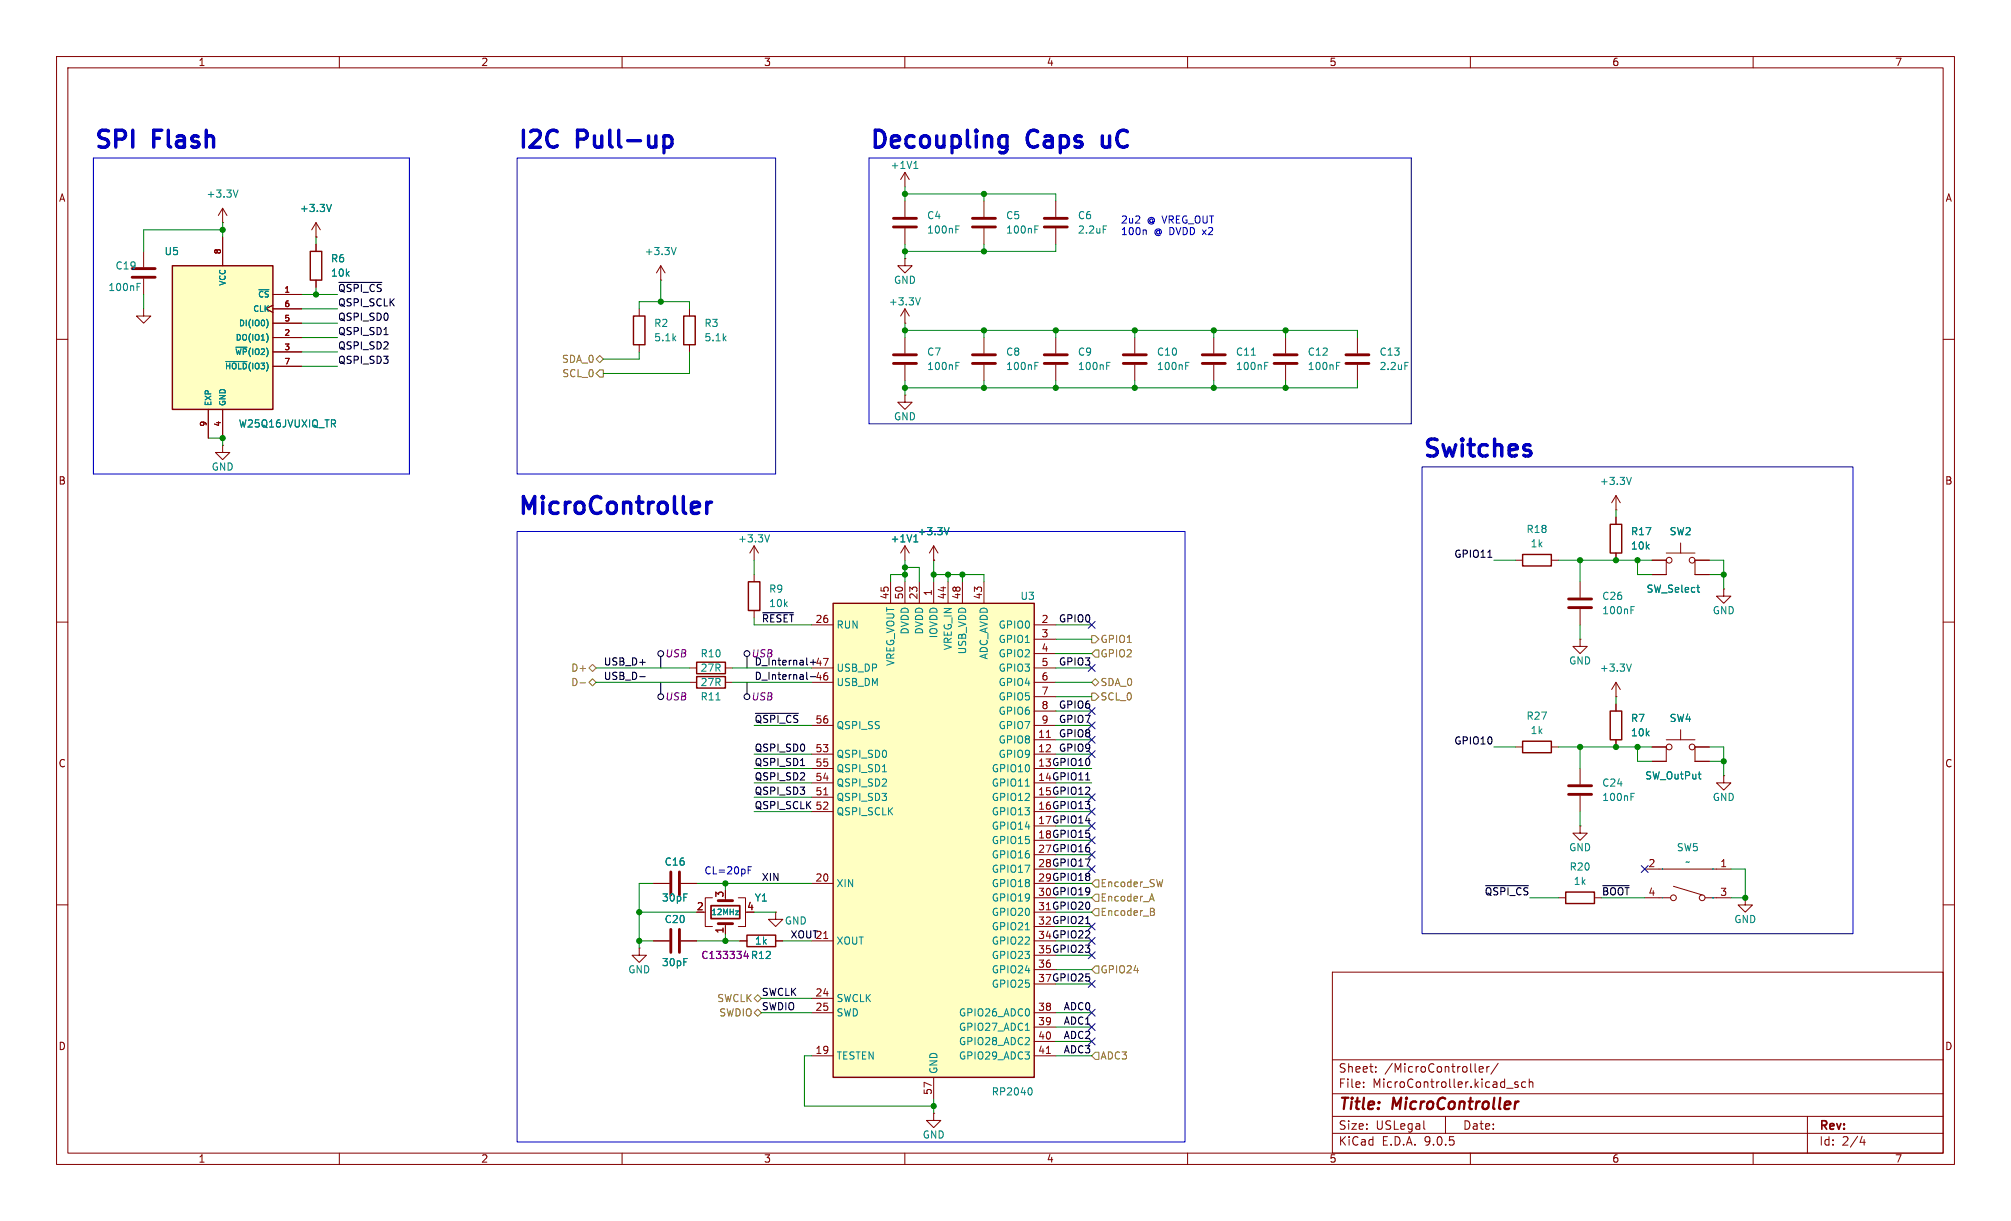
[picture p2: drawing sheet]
<svg xmlns="http://www.w3.org/2000/svg" width="356mm" height="216mm" viewBox="0 0 356 216" stroke-linecap="round" stroke-linejoin="round" font-family="sans-serif">
<path d="M0 0h355.6v215.9h-355.6z" fill="#fff" stroke="#fff" stroke-width=".18"/>
<g fill="none" stroke="#840000" stroke-width=".18">
<path d="M10 10h335.6v195.9h-335.6zM12 12h331.6v191.9h-331.6zM60 10v2M110 10v2M160 10v2M210 10v2M260 10v2M310 10v2M39.4 39.4h.1M39.4 36.8l-.8 1.3M39.4 36.8l.7 1.3M39.4 36.8v2.6"/>
<path d="M55.9 39.4l-.8 1.2M55.9 39.4l.7 1.2M55.9 39.4v2.5M160 30.5v2.5M160 35.6v2.8M160 30.5l-.7 1.3M160 30.5l.8 1.3M186.7 35.6v2.8M25.4 44.5v2.7M25.4 49.3v2.8M55.9 41.9h.1M113 54.6v1.3"/>
<path d="M116.8 49.5h.1M116.8 47l-.7 1.3M116.8 47l.8 1.3M116.8 47v2.5M121.9 54.6v1.3M160 45.7v1.3h1.3l-1.3 1.3-1.3-1.3h1.3M160 45.7h.1M160 57.2h.1M160 40.4v2.8M160 54.6v2.6M160 54.6l-.7 1.3M160 54.6l.8 1.3"/>
<path d="M186.7 40.4v2.8M186.7 59.7v2.8M200.7 59.7v2.8M10 60h2M113 61v1.2M121.9 61v1.2M160 69.9v1.2h1.3l-1.3 1.3-1.3-1.3h1.3M160 69.9h.1M186.7 64.5v2.8M200.7 64.5v2.8M343.6 60h2M133.3 96.5l-.7 1.3"/>
<path d="M133.3 96.5l.8 1.3M133.3 96.5v2.6M160 96.5v2.6M160 96.5l-.7 1.3M160 96.5l.8 1.3M165.1 99.1h.1M165.1 96.5l-.8 1.3M165.1 96.5l.8 1.3M165.1 96.5v2.6M285.7 90.2h.1M285.7 87.6l-.7 1.3M285.7 87.6l.8 1.3"/>
<path d="M285.7 87.6v2.6M10 110h2M121.9 118.1h1.3M128.3 118.1h1.2M133.3 101.6v1.3M133.3 108v1.2M304.8 104.1v1.3h1.3l-1.3 1.3-1.3-1.3h1.3M304.8 104.1h.1M343.6 110h2M121.9 120.7h1.3M128.3 120.7h1.2M268 132.1h1.2"/>
<path d="M274.3 132.1h1.3M292.1 132.1h2.5v2.5h-2.5M294.6 130.8h5.1M297.2 129v1.8M302.3 132.1h-2.6v2.5h2.6M126 158.8h-1.3v5h1.3M130.6 158.8h1.2v5h-1.2M275.6 158.8h1.3M281.9 158.8h1.3M10 160h2M124.5 161.3h.2M128.3 163.3v1.8"/>
<path d="M130.8 166.4h1.3M137.2 161.3v1.3h1.2l-1.2 1.2-1.3-1.2h1.3M137.2 161.3h.1M137.2 166.4h1.2M235.6 171.9h108v32h-108zM343.6 160h2M235.6 197.4h108M235.6 193.4h108M235.6 187.4h108M241.1 192.1v.2M241.1 191.4v.1M243.3 189.4v.2"/>
<path d="M243.3 188.7v.1M251.8 199.6l.2 .1M255.6 197.4v3M260.9 189.5l.2 .1M261.6 189.1l.7-.2-.1-.2-.4-.1-.2 .2v.7h.6M262.9 188.6v1M263.3 188.6l-.2 .1-.2 .2M264.9 188l-1.3 1.9M266.4 192.4h1.2M268.4 191.4l-.3-.1-.3 .2 .1 .2 .5 .2v.3h-.6M269.8 191.4l-.5-.1-.2 .3v.4l.1 .2h.6M270.4 191.4l.2-.1 .4 .1 .1 .9"/>
<path d="M270.4 190.8v1.5M319.6 197.4v6.5M60 203.9v2M110 203.9v2M160 203.9v2M210 203.9v2M235.6 200.4h108M260 203.9v2M310 203.9v2M329.3 200.9l-.4 1.1h.9M329.6 201.5v1"/>
<circle cx="295.1" cy="132.1" r=".51"/>
<circle cx="299.2" cy="132.1" r=".51"/>
</g>
<path d="M268.5 194.8l-.4 .1" fill="none" stroke="#840000" stroke-width=".4"/>
<g fill="none" stroke="#008484" stroke-width=".18">
<path d="M42.1 33.6l-.4 1.3M58.6 36.1l-.4 1.3M161.6 29.8h.7M161.8 28.7l-.1 .1M162 28.5v1.3M169 39.9h.6M195.1 39.9h.6M24.2 50.7h.5M24.2 50.1h.6M119.6 43.8l-.5 1.2M162.7 52.6l-.4 1.3M169 40.6h.4"/>
<path d="M195.7 64.7h.4M195.7 64.1h.6M209.7 64.7h.4M209.7 64.1h.6M136.1 94.6l-.5 1.2M161.6 95.8h.7M162 94.6v1.2M167.8 93.3l-.4 1.3M288.5 84.4l-.5 1.3M126.6 123.8h.7M300.3 136.9h.5M300.7 137.7h.1"/>
<path d="M130.1 161.1h.5l-.5 .6h.5"/>
</g>
<path d="M158 38.6h4.1M184.7 38.6h4M23.4 47.5h4M23.4 49h4M158 40.1h4.1M184.7 40.1h4M184.7 62.7h4M184.7 64.3h4M198.6 62.7h4.1M198.6 64.3h4.1M127 159.3h2.5M127 163.3h2.5" fill="none" stroke="#840000" stroke-width=".51"/>
<path d="M125.7 160.1h5.1v2.3h-5.1z" fill="none" stroke="#840000" stroke-width=".3"/>
<path d="M131.9 168.2l-.3 .9h.8M132.2 168.6v.9" fill="none" stroke="#840084" stroke-width=".18"/>
<path d="M112 55.9h2v5.1h-2zM120.9 55.9h2v5.1h-2zM123.2 119.6h5.1v2.1h-5.1zM123.2 117.1h5.1v2h-5.1zM132.3 102.9h2.1v5.1h-2.1zM269.2 131.1h5.1v2h-5.1zM276.9 157.7h5v2.1h-5zM132.1 165.4h5.1v2h-5.1z" fill="none" stroke="#840000" stroke-width=".25"/>
<path d="M30.5 47h17.8v25.4h-17.8z" fill="#ffffc2"/>
<path d="M30.5 47h17.8v25.4h-17.8zM54.9 44.5h2v5h-2zM284.7 125.7h2.1v5.1h-2.1z" fill="none" stroke="#840000" stroke-width=".25"/>
<g fill="none" stroke="#840000" stroke-width=".18">
<path d="M39.4 41.9v5.1M48.3 54l-1.3 .6 1.3 .6M48.3 52.1h5M48.3 54.6h5M48.3 57.2h5M48.3 59.7h5M55.9 43.2v1.3M55.9 49.5v1.3M36.8 72.4v5.1M39.4 72.4v5.1M48.3 62.2h5M48.3 64.8h5"/>
<path d="M279.4 135.9v2.8M285.7 124.5v1.2M285.7 130.8v1.3M304.8 137.2v1.2h1.3l-1.3 1.3-1.3-1.3h1.3M304.8 137.2h.1M115.6 156.2h2.8M120.4 156.2h2.8M279.4 146.1v1.2h1.3l-1.3 1.3-1.3-1.3h1.3M279.4 146.1h.1M279.4 140.7v2.8M290.8 153.7h15.3M290.8 158.8h4.6"/>
<path d="M295.9 156.7l5.1 1.5M301.5 158.8h4.6M308.6 158.8v1.2h1.3l-1.3 1.3-1.3-1.3h1.3M308.6 158.8h.1M113 167.6v1.3h1.3l-1.3 1.3-1.2-1.3h1.2M113 167.6h.1"/>
<circle cx="295.9" cy="158.8" r=".51"/>
<circle cx="301" cy="158.8" r=".51"/>
</g>
<path d="M45.8 51.2h1.8M47.1 56.5a1.17 1.17 0 0 1 0 1.5M47.3 59.2l.1 .5-.1 .6M39.9 63.9h3.8M41.7 61.4h2M288.4 140.9h.4M288.4 140.3h.6M294 153.7h.1M294 158.7h.1M294 158.7v.1M302.9 153.7h.1M302.9 158.7h.1" fill="none" stroke="#008484" stroke-width=".18"/>
<path d="M277.4 138.9h4M118.6 154.2v4M120.1 154.2v4M277.4 140.5h4" fill="none" stroke="#840000" stroke-width=".51"/>
<path d="M147.3 106.7h35.6v83.8h-35.6z" fill="#ffffc2"/>
<path d="M269.2 98h5.1v2.1h-5.1zM284.7 92.7h2.1v5.1h-2.1zM147.3 106.7h35.6v83.8h-35.6z" fill="none" stroke="#840000" stroke-width=".25"/>
<g fill="none" stroke="#840000" stroke-width=".18">
<path d="M174 35.6v2.8M25.4 54.6v1.3h1.3l-1.3 1.3-1.3-1.3h1.3M39.4 41.9v5.1M48.3 54l-1.3 .6 1.3 .6M48.3 52.1h5M48.3 54.6h5M48.3 57.2h5M48.3 59.7h5M55.9 41.9h.1M55.9 43.2v1.3M55.9 49.5v1.3M160 59.7v2.8"/>
<path d="M174 40.4v2.8M174 59.7v2.8M214.6 59.7v2.8M227.3 59.7v2.8M240 59.7v2.8M36.8 72.4v5.1M39.4 78.7v1.3h1.2l-1.2 1.3-1.3-1.3h1.3M39.4 78.7h.1M39.4 72.4v5.1M48.3 62.2h5M48.3 64.8h5M160 64.5v2.8"/>
<path d="M174 64.5v2.8M214.6 64.5v2.8M227.3 64.5v2.8M240 64.5v2.8M165.1 99.1h.1M268 99.1h1.2M274.3 99.1h1.3M285.7 91.4v1.3M285.7 97.8v1.3M292.1 99.1h2.5v2.5h-2.5M294.6 97.8h5.1M297.2 96v1.8"/>
<path d="M302.3 99.1h-2.6v2.5h2.6M143.5 110.5h3.8M143.5 118.1h3.8M157.5 102.9v3.8M160 102.9v3.8M162.6 102.9v3.8M165.1 102.9v3.8M167.6 102.9v3.8M170.2 102.9v3.8M174 102.9v3.8M182.9 110.5h3.8M182.9 118.1h3.8"/>
<path d="M182.9 113h3.8M182.9 115.6h3.8M279.4 113v1.3h1.3l-1.3 1.3-1.3-1.3h1.3M279.4 113h.1M279.4 102.9v2.8M279.4 107.7v2.8M143.5 120.7h3.8M143.5 128.3h3.8M143.5 133.4h3.8M143.5 135.9h3.8M143.5 138.4h3.8M182.9 120.7h3.8"/>
<path d="M182.9 128.3h3.8M182.9 133.4h3.8M182.9 135.9h3.8M182.9 138.4h3.8M182.9 123.2h3.8M182.9 125.7h3.8M182.9 130.8h3.8M185 130.4h.8M285.7 123.2h.1M285.7 120.7v2.5M285.7 124.5v1.2M285.7 130.8v1.3"/>
<path d="M285.7 120.7l-.7 1.2M285.7 120.7l.8 1.2M292.1 132.1h2.5M292.1 134.6h2.5M299.7 132.1h2.6M299.7 134.6h2.6M115.6 156.2h2.8M120.4 156.2h2.8M143.5 141h3.8M143.5 143.5h3.8M143.5 156.2h3.8M145.7 140.6h.7"/>
<path d="M182.9 141h3.8M182.9 143.5h3.8M182.9 156.2h3.8M182.9 146.1h3.8M182.9 148.6h3.8M182.9 151.1h3.8M182.9 153.7h3.8M182.9 158.8h3.8M115.6 166.4h2.8M120.4 166.4h2.8M128.3 163.8v1.3M130.8 166.4h1.3"/>
<path d="M137.2 166.4h1.2M143.5 166.4h3.8M143.5 176.5h3.8M143.5 179.1h3.8M145.7 166h.7M182.9 166.4h3.8M182.9 179.1h3.8M182.9 161.3h3.8M182.9 163.8h3.8M182.9 168.9h3.8M182.9 171.5h3.8M182.9 174h3.8"/>
<path d="M143.5 186.7h3.8M165.1 196.9v1.2h1.3l-1.3 1.3-1.3-1.3h1.3M165.1 196.9h.1M165.1 190.5v3.8M182.9 186.7h3.8M182.9 181.6h3.8M182.9 184.2h3.8M185 186.3h.8"/>
<circle cx="295.1" cy="99.1" r=".51"/>
<circle cx="299.2" cy="99.1" r=".51"/>
</g>
<g fill="none" stroke="#008484" stroke-width=".18">
<path d="M58.6 36.1l-.4 1.3M183 39.9h.6M45.8 51.2h1.8M47.1 56.5a1.17 1.17 0 0 1 0 1.5M47.3 59.2l.1 .5-.1 .6M183 40.6h.4M39.9 63.9h3.8M41.7 61.4h2M169 64.1h.6M169 64.7h.4M183 64.1h.6M183 64.7h.4"/>
<path d="M221.3 62.8h.7M223.6 64.1h.6M223.6 64.7h.5M236.3 64.1h.6M236.3 64.7h.5M248.4 64.1h.6M161.6 95.8h.7M162 94.6v1.2M167.8 93.3l-.4 1.3M288.4 107.9h.4M288.4 107.3h.6M288.5 117.4l-.5 1.3"/>
<path d="M300.1 103.9h.4M300.3 104.7h.2M156 136.5h.8M181.3 139h.7M300.3 136.9h.5M300.7 137.7h.1M130.1 161.1h.5l-.5 .6h.5M181.3 164.4h.7M181.3 182.2h.7M182.2 192.3a.79 .79 0 0 1 0 1.3"/>
</g>
<g fill="none" stroke="#840000" stroke-width=".51">
<path d="M172 38.6h4M172 40.1h4M158 62.7h4.1M158 64.3h4.1M172 62.7h4M172 64.3h4M212.6 62.7h4.1M212.6 64.3h4.1M225.3 62.7h4.1M225.3 64.3h4.1M238 62.7h4.1M238 64.3h4.1"/>
<path d="M277.4 105.9h4M277.4 107.4h4M118.6 164.3v4.1M120.1 164.3v4.1"/>
</g>
<g fill="none" stroke="#000" stroke-width=".18">
<path d="M59.9 49.9h7.6M67.9 59.2h.7M263.1 98.5h.7M113.1 119.7h1M116.8 116.1v2M132.1 116.1v2M134.8 108.4h5.5M142.6 118.9v1.1l.2 .1M143.3 119.7h1M143.3 117.1h1M116.8 120.7v2M132.1 120.7v2"/>
<path d="M133.6 126.1h7.6M141.6 135.4h.7M192 137.9h.7M262.7 156.6h7.6M283.4 156.6h4.7M192 163.3h.7"/>
<circle cx="116.8" cy="115.6" r=".51"/>
<circle cx="132.1" cy="115.6" r=".51"/>
<circle cx="116.8" cy="123.2" r=".51"/>
<circle cx="132.1" cy="123.2" r=".51"/>
</g>
<g fill="none" stroke="#848400" stroke-width=".18">
<path d="M105.4 63.5l.6-.6 .7 .6-.7 .6zM106 65.4h.7v1.3h-.7l-.6-.7zM104.1 118.1l.7-.6 .6 .6-.6 .6zM193 112.4h.7l.6 .6-.6 .7h-.7zM193.7 114.9h.6v1.3h-.6l-.7-.6zM102.6 120.7h.9M104.1 120.7l.7-.7 .6 .7-.6 .6zM193 122.6h.7l.6 .6-.6 .6h-.7zM193 120.7l.7-.7 .6 .7-.6 .6zM193.7 158.1h.6v1.3h-.6l-.7-.6zM193.7 155.6h.6v1.2h-.6l-.7-.6zM203.4 159h.6"/>
<path d="M203.7 158.1l.4 1.2M205.6 155.5l-.3 1.3M133.3 179.1l.7-.7 .6 .7-.6 .6zM133.3 176.5l.7-.6 .6 .6-.6 .7zM193.7 160.7h.6v1.2h-.6l-.7-.6zM193.7 170.8h.6v1.3h-.6l-.7-.6zM203.4 160.6l.6 .1 .1 .3-.2 .2M203.4 161.2h.5M203.9 161.2l.3 .2-.1 .3-.7 .2M193.7 186.1h.6v1.2h-.6l-.7-.6z"/>
</g>
<path d="M16.5 27.9h55.9v55.9h-55.9zM91.4 27.9h45.8v55.9h-45.8zM153.7 27.9h95.9v47h-95.9zM202.5 40.6l.2 .2v.7M91.4 94h118.1v107.9h-118.1zM251.5 82.6h76.2v82.5h-76.2zM132.3 153.9h.4M132.3 153.3h.6" fill="none" stroke="#0000c2" stroke-width=".18"/>
<g fill="none" stroke="#008400" stroke-width=".18">
<path d="M39.4 39.4v2.5M160 33v2.6M160 34.3h26.7v1.3M174 34.3v1.3M25.4 52.1v2.5M39.4 40.6h-14v3.9M53.3 52.1h6.4M53.3 57.2h6.4M53.3 59.7h6.4M53.3 54.6h6.4M55.9 41.9v1.3M55.9 50.8v1.3"/>
<path d="M113 54.6v-1.3h8.9v1.3M116.8 49.5v3.8M160 43.2v2.5M160 57.2v2.5M160 58.4h80v1.3M174 43.2v1.3M174 58.4v1.3M186.7 43.2v1.3h-26.7M186.7 58.4v1.3M200.7 58.4v1.3M214.6 58.4v1.3M227.3 58.4v1.3"/>
<path d="M36.8 77.5h2.6v1.2M53.3 62.2h6.4M53.3 64.8h6.4M113 62.2v1.3h-6.3M121.9 62.2v3.8h-15.2M160 67.3v2.6M174 67.3v1.3M186.7 67.3v1.3M200.7 67.3v1.3M214.6 67.3v1.3M227.3 67.3v1.3M240 67.3v1.3h-80"/>
<path d="M133.3 99.1v2.5M160 99.1v3.8M165.1 99.1v3.8M264.2 99.1h3.8M275.6 99.1h16.5M279.4 99.1v3.8M285.7 90.2v1.2M289.6 99.1v2.5h2.5M302.3 99.1h2.5v5M105.4 118.1h16.5M129.5 118.1h14M133.3 109.2v1.3h10.2"/>
<path d="M160 101.6h-2.5v1.3M160 100.3h2.6v2.6M165.1 101.6h8.9v1.3M167.6 101.6v1.3M170.2 101.6v1.3M186.7 118.1h6.3M186.7 113h6.3M186.7 115.6h6.3M186.7 110.5h6.3M279.4 110.5v2.5M302.3 101.6h2.5M105.4 120.7h16.5"/>
<path d="M129.5 120.7h14M133.3 128.3h10.2M133.3 138.4h10.2M133.3 133.4h10.2M133.3 135.9h10.2M186.7 120.7h6.3M186.7 123.2h6.3M186.7 130.8h6.3M186.7 125.7h6.3M186.7 128.3h6.3M186.7 138.4h6.3M186.7 133.4h6.3"/>
<path d="M186.7 135.9h6.3M264.2 132.1h3.8M275.6 132.1h16.5M279.4 132.1v3.8M285.7 123.2v1.3M289.6 132.1v2.5h2.5M302.3 132.1h2.5v5.1M302.3 134.6h2.5M115.6 156.2h-2.6v11.4M123.2 156.2h20.3M128.3 156.2v1.3M133.3 141h10.2"/>
<path d="M133.3 143.5h10.2M186.7 141h6.3M186.7 156.2h6.3M186.7 153.7h6.3M186.7 158.8h6.3M186.7 143.5h6.3M186.7 151.1h6.3M186.7 148.6h6.3M186.7 146.1h6.3M270.5 158.8h5.1M279.4 143.5v2.6M283.2 158.8h7.6"/>
<path d="M306.1 153.7h2.5v5.1h-2.5M113 166.4h2.6M113 161.3h10.2M123.2 166.4h7.6M128.3 165.1v1.3M133.3 161.3h3.9M134.6 179.1h8.9M134.6 176.5h8.9M138.4 166.4h5.1M186.7 166.4h6.3M186.7 174h6.3M186.7 168.9h6.3"/>
<path d="M186.7 171.5h6.3M186.7 161.3h6.3M186.7 179.1h6.3M186.7 163.8h6.3M143.5 186.7h-1.3v8.9h22.9M165.1 194.3v2.6M186.7 186.7h6.3M186.7 184.2h6.3M186.7 181.6h6.3"/>
</g>
<g fill="none" stroke="#000084" stroke-width=".18">
<path d="M192.4 109.9l1.2 1.2M192.4 117.5l1.2 1.2M193.6 109.9l-1.2 1.2M193.6 117.5l-1.2 1.2M192.4 127.7l1.2 1.2M192.4 130.2l1.2 1.2M192.4 125.1l1.2 1.2M192.4 132.7l1.2 1.3M193.6 127.7l-1.2 1.2M193.6 130.2l-1.2 1.2M193.6 125.1l-1.2 1.2M193.6 132.7l-1.2 1.3"/>
<path d="M192.4 140.4l1.2 1.2M192.4 142.9l1.2 1.2M192.4 150.5l1.2 1.2M192.4 153.1l1.2 1.2M192.4 148l1.2 1.2M192.4 145.4l1.2 1.3M193.6 140.4l-1.2 1.2M193.6 142.9l-1.2 1.2M193.6 150.5l-1.2 1.2M193.6 153.1l-1.2 1.2M193.6 148l-1.2 1.2M193.6 145.4l-1.2 1.3"/>
<path d="M290.2 153.1l1.2 1.2M291.4 153.1l-1.2 1.2M192.4 163.2l1.2 1.2M192.4 168.3l1.2 1.2M192.4 165.8l1.2 1.2M192.4 178.5l1.2 1.2M192.4 173.4l1.2 1.2M193.6 163.2l-1.2 1.2M193.6 168.3l-1.2 1.2M193.6 165.8l-1.2 1.2M193.6 178.5l-1.2 1.2M193.6 173.4l-1.2 1.2"/>
<path d="M192.4 183.5l1.2 1.3M192.4 181l1.2 1.2M193.6 183.5l-1.2 1.3M193.6 181l-1.2 1.2"/>
</g>
<path d="M117.7 24h.6l.4 .3 .1 .3v.9l-.1 .2-.4 .3h-.6M177.2 24h.6l.3 .2M178.1 25.9l-.3 .1h-.6M178.1 24v2.5l-.3 .4-.3 .1M194.9 24v1.6l.2 .3M125 88.8v2M125.8 88.8a.77 .77 0 0 0-.8 .6" fill="none" stroke="#0000c2" stroke-width=".6"/>
<path d="M131.9 168.2l-.3 .9h.8M132.2 168.6v.9" fill="none" stroke="#840084" stroke-width=".18"/>
<g fill="#008400" stroke="#008400" stroke-width=".18">
<circle cx="174" cy="34.3" r=".46"/>
<circle cx="174" cy="44.5" r=".46"/>
<circle cx="160" cy="34.3" r=".46"/>
<circle cx="160" cy="68.6" r=".46"/>
<circle cx="160" cy="58.4" r=".46"/>
<circle cx="160" cy="44.5" r=".46"/>
<circle cx="116.8" cy="53.3" r=".46"/>
<circle cx="128.3" cy="156.2" r=".46"/>
<circle cx="128.3" cy="166.4" r=".46"/>
<circle cx="165.1" cy="195.6" r=".46"/>
<circle cx="113" cy="166.4" r=".46"/>
<circle cx="113" cy="161.3" r=".46"/>
<circle cx="39.4" cy="40.6" r=".46"/>
<circle cx="55.9" cy="52.1" r=".46"/>
<circle cx="39.4" cy="77.5" r=".46"/>
<circle cx="167.6" cy="101.6" r=".46"/>
<circle cx="170.2" cy="101.6" r=".46"/>
<circle cx="165.1" cy="101.6" r=".46"/>
<circle cx="160" cy="101.6" r=".46"/>
<circle cx="160" cy="100.3" r=".46"/>
<circle cx="186.7" cy="68.6" r=".46"/>
<circle cx="304.8" cy="101.6" r=".46"/>
<circle cx="289.6" cy="99.1" r=".46"/>
<circle cx="285.7" cy="99.1" r=".46"/>
<circle cx="279.4" cy="132.1" r=".46"/>
<circle cx="285.7" cy="132.1" r=".46"/>
<circle cx="289.6" cy="132.1" r=".46"/>
<circle cx="279.4" cy="99.1" r=".46"/>
<circle cx="214.6" cy="58.4" r=".46"/>
<circle cx="214.6" cy="68.6" r=".46"/>
<circle cx="227.3" cy="68.6" r=".46"/>
<circle cx="227.3" cy="58.4" r=".46"/>
<circle cx="304.8" cy="134.6" r=".46"/>
<circle cx="308.6" cy="158.8" r=".46"/>
<circle cx="200.7" cy="58.4" r=".46"/>
<circle cx="174" cy="58.4" r=".46"/>
<circle cx="186.7" cy="58.4" r=".46"/>
<circle cx="174" cy="68.6" r=".46"/>
<circle cx="200.7" cy="68.6" r=".46"/>
</g>
<g font-size="4.2" fill="#0000c2">
<text x="16.5" y="26.4">SPI</text>
<text x="27.3" y="26.4">Flash</text>
<text x="91.4" y="26.4">I2C</text>
<text x="102.2" y="26.4">Pull-up</text>
<text x="153.7" y="26.4">Decoupling</text>
<text x="181.9" y="26.4">Caps</text>
<text x="196.2" y="26.4">uC</text>
<text x="251.5" y="81">Switches</text>
<text x="91.4" y="91.2">MicroController</text>
</g>
<g font-size="2.8" fill="#840000">
<text x="236.6" y="196.8">Title:</text>
<text x="246.3" y="196.8">MicroController</text>
</g>
<g font-size="2.1" fill="#840000">
<text x="236.6" y="189.9">Sheet:</text>
<text x="244.8" y="189.9">/MicroController/</text>
<text x="236.6" y="192.6">File:</text>
<text x="242.7" y="192.6">MicroController.kicad_sch</text>
<text x="236.6" y="202.8">KiCad</text>
<text x="236.6" y="200">Size:</text>
<text x="243.3" y="200">USLegal</text>
<text x="244.3" y="202.8">E.D.A.</text>
<text x="251.9" y="202.8">9.0.5</text>
<text x="258.6" y="200">Date:</text>
<text x="321.6" y="200.2">Rev:</text>
<text x="321.6" y="202.8">Id:</text>
<text x="325.7" y="202.8">2/4</text>
</g>
<g font-size="1.8" fill="#840000">
<text x="35" y="11.9">1</text>
<text x="85" y="11.9">2</text>
<text x="135" y="11.9">3</text>
<text x="185" y="11.9">4</text>
<text x="235" y="11.9">5</text>
<text x="285" y="11.9">6</text>
<text x="335" y="11.9">7</text>
<text x="10.3" y="35.9">A</text>
<text x="343.9" y="35.9">A</text>
<text x="10.3" y="85.9">B</text>
<text x="343.9" y="85.9">B</text>
<text x="157.2" y="106.1" transform="rotate(-90 157.2 106.1)">45</text>
<text x="159.8" y="106.1" transform="rotate(-90 159.8 106.1)">50</text>
<text x="162.3" y="106.1" transform="rotate(-90 162.3 106.1)">23</text>
<text x="164.8" y="105.5" transform="rotate(-90 164.8 105.5)">1</text>
<text x="167.4" y="106.1" transform="rotate(-90 167.4 106.1)">44</text>
<text x="169.9" y="106.1" transform="rotate(-90 169.9 106.1)">48</text>
<text x="173.7" y="106.1" transform="rotate(-90 173.7 106.1)">43</text>
<text x="144.1" y="110.2">26</text>
<text x="184.1" y="110.2">2</text>
<text x="184.1" y="112.8">3</text>
<text x="184.1" y="115.3">4</text>
<text x="184.1" y="117.9">5</text>
<text x="144.1" y="120.4">46</text>
<text x="184.1" y="120.4">6</text>
<text x="184.1" y="122.9">7</text>
<text x="184.1" y="125.5">8</text>
<text x="183.5" y="130.6">11</text>
<text x="184.1" y="128">9</text>
<text x="10.3" y="135.9">C</text>
<text x="144.1" y="133.1">53</text>
<text x="144.1" y="135.6">55</text>
<text x="183.5" y="133.1">12</text>
<text x="343.9" y="135.9">C</text>
<text x="144.1" y="138.2">54</text>
<text x="144.1" y="140.7">51</text>
<text x="144.1" y="156">20</text>
<text x="291.4" y="153.4">2</text>
<text x="304.1" y="153.4">1</text>
<text x="123.1" y="161">2</text>
<text x="128" y="158.8" transform="rotate(-90 128 158.8)">3</text>
<text x="132" y="161">4</text>
<text x="304.1" y="158.5">3</text>
<text x="128" y="165.2" transform="rotate(-90 128 165.2)">1</text>
<text x="183.5" y="171.2">36</text>
<text x="144.1" y="176.3">24</text>
<text x="144.1" y="178.8">25</text>
<text x="183.5" y="178.8">38</text>
<text x="10.3" y="185.9">D</text>
<text x="183.5" y="181.4">39</text>
<text x="183.5" y="183.9">40</text>
<text x="343.9" y="185.9">D</text>
<text x="144.1" y="186.4">19</text>
<text x="183.5" y="186.4">41</text>
<text x="164.8" y="193.7" transform="rotate(-90 164.8 193.7)">57</text>
<text x="35" y="205.8">1</text>
<text x="85" y="205.8">2</text>
<text x="135" y="205.8">3</text>
<text x="185" y="205.8">4</text>
<text x="235" y="205.8">5</text>
<text x="285" y="205.8">6</text>
<text x="335" y="205.8">7</text>
</g>
<g font-size="1.8" fill="#008484">
<text x="36.4" y="35.2">+3.3V</text>
<text x="157.4" y="30.1">+1V1</text>
<text x="52.9" y="37.7">+3.3V</text>
<text x="163.8" y="39">C4</text>
<text x="163.8" y="41.5">100nF</text>
<text x="177.8" y="39">C5</text>
<text x="177.8" y="41.5">100nF</text>
<text x="190.5" y="39">C6</text>
<text x="190.5" y="41.5">2.2uF</text>
<text x="20.3" y="47.9">C19</text>
<text x="29" y="45.3">U5</text>
<text x="58.4" y="46.6">R6</text>
<text x="113.9" y="45.3">+3.3V</text>
<text x="19.1" y="51.7">100nF</text>
<text x="58.4" y="49.1">10k</text>
<text x="158" y="50.4">GND</text>
<text x="115.6" y="58">R2</text>
<text x="124.5" y="58">R3</text>
<text x="157.1" y="54.2">+3.3V</text>
<text x="115.6" y="60.6">5.1k</text>
<text x="124.5" y="60.6">5.1k</text>
<text x="163.8" y="63.1">C7</text>
<text x="163.8" y="65.6">100nF</text>
<text x="177.8" y="63.1">C8</text>
<text x="177.8" y="65.6">100nF</text>
<text x="190.5" y="63.1">C9</text>
<text x="190.5" y="65.6">100nF</text>
<text x="204.5" y="65.6">100nF</text>
<text x="204.5" y="63.1">C10</text>
<text x="218.4" y="65.6">100nF</text>
<text x="218.4" y="63.1">C11</text>
<text x="231.1" y="65.6">100nF</text>
<text x="231.1" y="63.1">C12</text>
<text x="243.8" y="63.1">C13</text>
<text x="243.8" y="65.6">2.2uF</text>
<text x="42.1" y="75.8">W25Q16JVUXIQ_TR</text>
<text x="158" y="74.5">GND</text>
<text x="37.3" y="83.4">GND</text>
<text x="282.8" y="86">+3.3V</text>
<text x="162.2" y="94.8">+3.3V</text>
<text x="269.8" y="94.4">R18</text>
<text x="288.3" y="94.8">R17</text>
<text x="295.1" y="94.8">SW2</text>
<text x="130.4" y="96.1">+3.3V</text>
<text x="157.4" y="96.1">+1V1</text>
<text x="270.6" y="97">1k</text>
<text x="288.3" y="97.4">10k</text>
<text x="135.9" y="105">R9</text>
<text x="135.9" y="107.5">10k</text>
<text x="180.3" y="106.3">U3</text>
<text x="283.2" y="106.3">C26</text>
<text x="291.1" y="105">SW_Select</text>
<text x="147.8" y="111.4">RUN</text>
<text x="160.9" y="112.3" transform="rotate(-90 160.9 112.3)">DVDD</text>
<text x="163.4" y="112.3" transform="rotate(-90 163.4 112.3)">DVDD</text>
<text x="166" y="113" transform="rotate(-90 166 113)">IOVDD</text>
<text x="176.5" y="111.4">GPIO0</text>
<text x="176.5" y="113.9">GPIO1</text>
<text x="283.2" y="108.8">100nF</text>
<text x="302.8" y="108.8">GND</text>
<text x="123.8" y="116.4">R10</text>
<text x="123.8" y="119">27R</text>
<text x="147.8" y="119">USB_DP</text>
<text x="158.3" y="117.9" transform="rotate(-90 158.3 117.9)">VREG_VOUT</text>
<text x="168.5" y="115.1" transform="rotate(-90 168.5 115.1)">VREG_IN</text>
<text x="171" y="115.8" transform="rotate(-90 171 115.8)">USB_VDD</text>
<text x="174.9" y="116.7" transform="rotate(-90 174.9 116.7)">ADC_AVDD</text>
<text x="176.5" y="116.4">GPIO2</text>
<text x="176.5" y="119">GPIO3</text>
<text x="277.4" y="117.7">GND</text>
<text x="282.8" y="119">+3.3V</text>
<text x="123.8" y="124.1">R11</text>
<text x="123.8" y="121.5">27R</text>
<text x="147.8" y="121.5">USB_DM</text>
<text x="176.5" y="121.5">GPIO4</text>
<text x="176.5" y="124.1">GPIO5</text>
<text x="147.8" y="129.1">QSPI_SS</text>
<text x="176.5" y="126.6">GPIO6</text>
<text x="176.5" y="129.1">GPIO7</text>
<text x="176.5" y="131.7">GPIO8</text>
<text x="269.8" y="127.5">R27</text>
<text x="270.6" y="130">1k</text>
<text x="288.3" y="127.9">R7</text>
<text x="288.3" y="130.4">10k</text>
<text x="295.1" y="127.9">SW4</text>
<text x="147.8" y="134.2">QSPI_SD0</text>
<text x="147.8" y="136.8">QSPI_SD1</text>
<text x="175.3" y="136.8">GPIO10</text>
<text x="176.5" y="134.2">GPIO9</text>
<text x="147.8" y="139.3">QSPI_SD2</text>
<text x="147.8" y="141.8">QSPI_SD3</text>
<text x="175.3" y="139.3">GPIO11</text>
<text x="175.3" y="141.8">GPIO12</text>
<text x="283.2" y="141.8">100nF</text>
<text x="283.2" y="139.3">C24</text>
<text x="290.8" y="138">SW_OutPut</text>
<text x="302.8" y="141.8">GND</text>
<text x="147.8" y="144.4">QSPI_SCLK</text>
<text x="175.3" y="144.4">GPIO13</text>
<text x="175.3" y="146.9">GPIO14</text>
<text x="175.3" y="149.5">GPIO15</text>
<text x="117.4" y="153.3">C16</text>
<text x="175.3" y="152">GPIO16</text>
<text x="175.3" y="154.5">GPIO17</text>
<text x="277.4" y="150.7">GND</text>
<text x="277.5" y="154.1">R20</text>
<text x="296.4" y="150.7">SW5</text>
<text x="297.9" y="153.3">~</text>
<text x="117" y="159.6">30pF</text>
<text x="133.4" y="159.6">Y1</text>
<text x="147.8" y="157.1">XIN</text>
<text x="175.3" y="157.1">GPIO18</text>
<text x="175.3" y="159.6">GPIO19</text>
<text x="278.2" y="156.7">1k</text>
<text x="117.4" y="163.4">C20</text>
<text x="133.4" y="167.2">1k</text>
<text x="138.7" y="163.7">GND</text>
<text x="147.8" y="167.2">XOUT</text>
<text x="175.3" y="162.2">GPIO20</text>
<text x="175.3" y="164.7">GPIO21</text>
<text x="175.3" y="167.2">GPIO22</text>
<text x="306.6" y="163.4">GND</text>
<text x="111" y="172.3">GND</text>
<text x="117" y="171">30pF</text>
<text x="132.7" y="169.8">R12</text>
<text x="175.3" y="169.8">GPIO23</text>
<text x="175.3" y="172.3">GPIO24</text>
<text x="147.8" y="177.4">SWCLK</text>
<text x="147.8" y="179.9">SWD</text>
<text x="169.5" y="179.9">GPIO26_ADC0</text>
<text x="175.3" y="174.9">GPIO25</text>
<text x="169.5" y="182.5">GPIO27_ADC1</text>
<text x="169.5" y="185">GPIO28_ADC2</text>
<text x="147.8" y="187.6">TESTEN</text>
<text x="166" y="190" transform="rotate(-90 166 190)">GND</text>
<text x="169.5" y="187.6">GPIO29_ADC3</text>
<text x="175.3" y="193.9">RP2040</text>
<text x="163.1" y="201.5">GND</text>
</g>
<g font-size="1.8" fill="#0000c2">
<text x="198.1" y="39.6">2u2</text>
<text x="198.1" y="41.7">100n</text>
<text x="202.9" y="39.6">@ VREG_OUT</text>
<text x="204.1" y="41.7">@ DVDD x2</text>
<text x="124.5" y="154.7">CL=20pF</text>
</g>
<g font-size="1.8">
<text x="59.7" y="51.7">~{QSPI_CS}</text>
<text x="59.7" y="56.8">QSPI_SD0</text>
<text x="59.7" y="54.3">QSPI_SCLK</text>
<text x="59.7" y="59.3">QSPI_SD1</text>
<text x="59.7" y="61.9">QSPI_SD2</text>
<text x="59.7" y="64.4">QSPI_SD3</text>
<text x="257.1" y="98.7">GPIO11</text>
<text x="134.6" y="110.1">~{RESET}</text>
<text x="187.2" y="110.1">GPIO0</text>
<text x="106.7" y="117.8">USB_D+</text>
<text x="132.8" y="116.4">USB</text>
<text x="133.3" y="117.8">D_Internal+</text>
<text x="144.1" y="117.9">47</text>
<text x="187.2" y="117.8">GPIO3</text>
<text x="106.7" y="120.3">USB_D-</text>
<text x="133.3" y="120.3">D_Internal-</text>
<text x="187.2" y="125.4">GPIO6</text>
<text x="133.3" y="127.9">~{QSPI_CS} 56</text>
<text x="187.2" y="127.9">GPIO7</text>
<text x="187.2" y="130.5">GPIO8</text>
<text x="257.1" y="131.7">GPIO10</text>
<text x="133.3" y="135.5">QSPI_SD1</text>
<text x="133.3" y="133">QSPI_SD0</text>
<text x="183.5" y="135.6">13 GPIO10</text>
<text x="187.2" y="133">GPIO9</text>
<text x="133.3" y="143.2">QSPI_SCLK 52</text>
<text x="133.3" y="140.6">QSPI_SD3</text>
<text x="133.3" y="138.1">QSPI_SD2</text>
<text x="183.5" y="138.2">14 GPIO11</text>
<text x="183.5" y="140.7">15 GPIO12</text>
<text x="183.5" y="143.3">16 GPIO13</text>
<text x="183.5" y="145.8">17 GPIO14</text>
<text x="183.5" y="148.3">18 GPIO15</text>
<text x="134.6" y="155.9">XIN</text>
<text x="183.5" y="150.9">27 GPIO16</text>
<text x="183.5" y="153.4">28 GPIO17</text>
<text x="183.5" y="156">29 GPIO18</text>
<text x="183.5" y="158.5">30 GPIO19</text>
<text x="183.5" y="161">31 GPIO20</text>
<text x="262.4" y="158.4">~{QSPI_CS}</text>
<text x="283.2" y="158.4">~{BOOT} 4</text>
<text x="139.7" y="166">XOUT21</text>
<text x="183.5" y="163.6">32 GPIO21</text>
<text x="183.5" y="166.1">34 GPIO22</text>
<text x="183.5" y="168.7">35 GPIO23</text>
<text x="183.5" y="173.7">37 GPIO25</text>
<text x="134.6" y="178.7">SWDIO</text>
<text x="134.6" y="176.2">SWCLK</text>
<text x="188" y="178.7">ADC0</text>
<text x="188" y="181.3">ADC1</text>
<text x="188" y="183.8">ADC2</text>
<text x="188" y="186.3">ADC3</text>
</g>
<g font-size="1.8" fill="#848400">
<text x="99.3" y="64.4">SDA_0</text>
<text x="99.3" y="66.9">SCL_0</text>
<text x="194.5" y="113.9">GPIO1</text>
<text x="100.9" y="119">D+</text>
<text x="194.5" y="116.4">GPIO2</text>
<text x="100.9" y="121.5">D-</text>
<text x="194.5" y="124.1">SCL_0</text>
<text x="194.5" y="121.5">SDA_0</text>
<text x="194.5" y="159.6">Encoder_A</text>
<text x="194.5" y="157.1">Encoder_SW</text>
<text x="194.5" y="162.2">Encoder_B</text>
<text x="194.5" y="172.3">GPIO24</text>
<text x="126.7" y="177.4">SWCLK</text>
<text x="127.1" y="179.9">SWDIO</text>
<text x="194.5" y="187.6">ADC3</text>
</g>
<g font-size="1.8" fill="#840084">
<text x="117.5" y="116.4">USB</text>
<text x="117.5" y="124.1">USB</text>
<text x="132.8" y="124.1">USB</text>
<text x="123.9" y="169.8">C133334</text>
</g>
<g font-size="1.4" fill="#840000">
<text x="39.1" y="45.1" transform="rotate(-90 39.1 45.1)">8</text>
<text x="50.2" y="51.8">1</text>
<text x="50.2" y="54.4">6</text>
<text x="50.2" y="56.9">5</text>
<text x="50.2" y="59.4">2</text>
<text x="50.2" y="62">3</text>
<text x="50.2" y="64.5">7</text>
<text x="36.6" y="75.5" transform="rotate(-90 36.6 75.5)">9</text>
<text x="39.1" y="75.5" transform="rotate(-90 39.1 75.5)">4</text>
</g>
<g font-size="1.4" fill="#008484">
<text x="40.1" y="50.7" transform="rotate(-90 40.1 50.7)">VCC</text>
<text x="45.5" y="52.8">~{CS}</text>
<text x="42.1" y="57.9">DI(IO0)</text>
<text x="44.6" y="55.3">CLK</text>
<text x="39.7" y="65.5">~{HOLD}(IO3)</text>
<text x="41.5" y="63">~{WP}(IO2)</text>
<text x="41.5" y="60.4">DO(IO1)</text>
<text x="37.6" y="71.9" transform="rotate(-90 37.6 71.9)">EXP</text>
<text x="40.1" y="71.9" transform="rotate(-90 40.1 71.9)">GND</text>
<text x="125.7" y="162">12MHz</text>
</g>
</svg>
